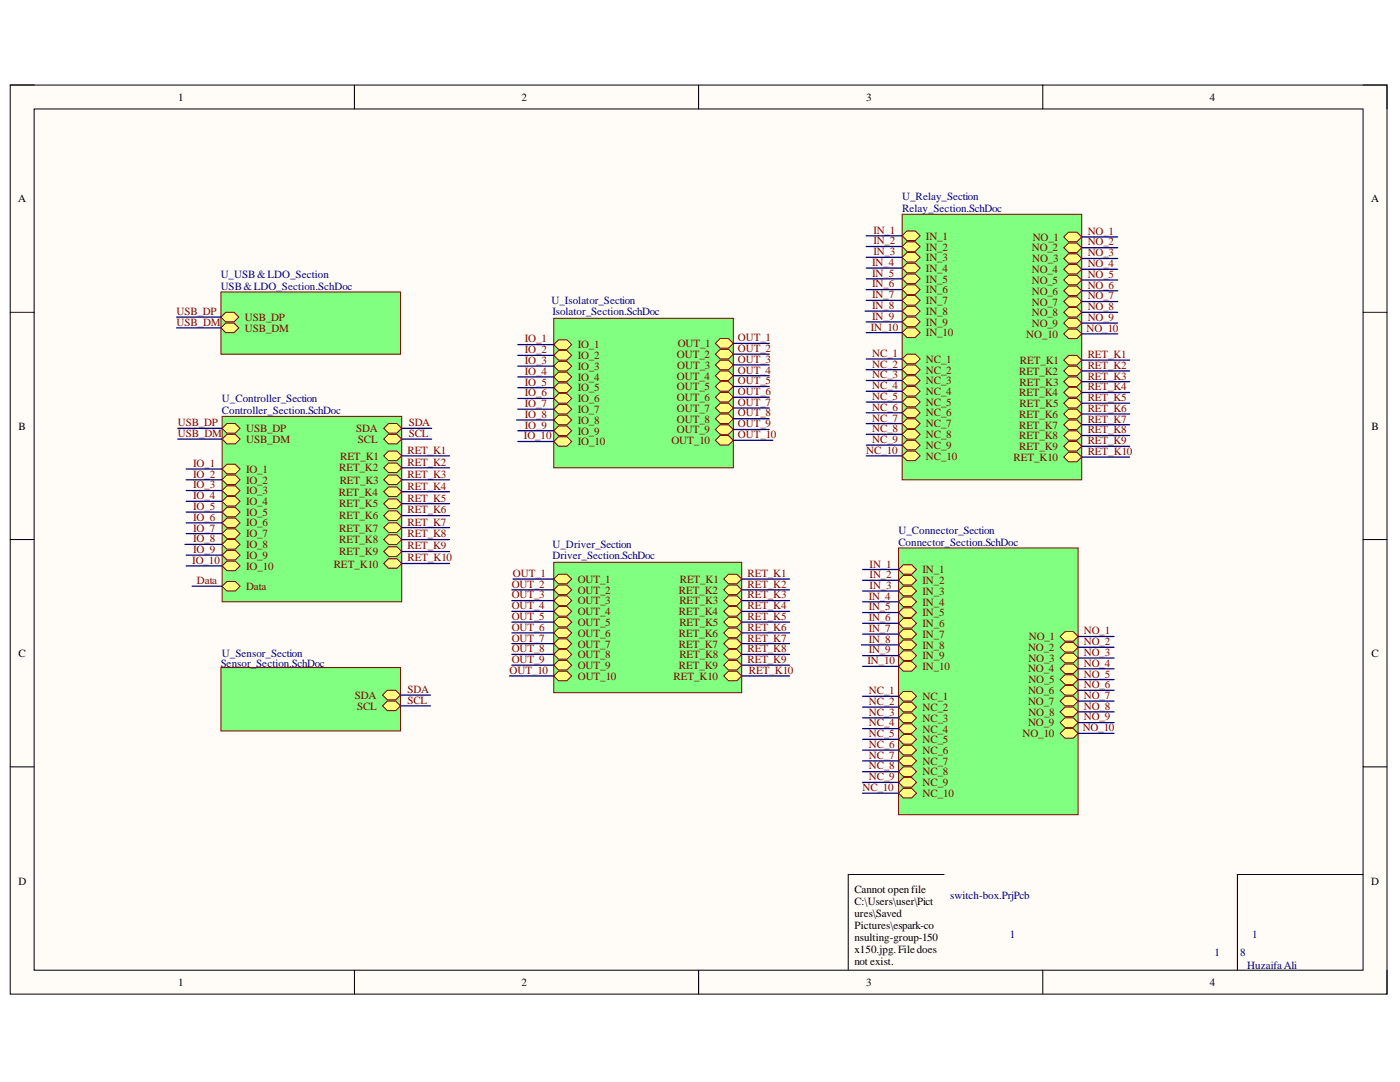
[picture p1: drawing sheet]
<svg xmlns="http://www.w3.org/2000/svg" width="279mm" height="216mm" viewBox="0 0 279 216" stroke-linecap="round" stroke-linejoin="round" font-family="sans-serif">
<path d="M2 17h274.8v181.4h-274.8z" fill-rule="evenodd" fill="#fffcf8"/>
<path d="M2 17h274.8v181.4h-274.8z" fill="none" stroke="#000" stroke-width=".2"/>
<path d="M6.8 21.7h265.2v171.9h-265.2z" fill-rule="evenodd" fill="#fffcf8"/>
<g fill="none" stroke="#000" stroke-width=".2">
<path d="M2 17h4.8M70.7 17v4.7M139.4 17v4.7M208.1 17v4.7M272 17h4.8v4.7M6.8 21.7h265.2v171.9h-265.2zM2 62.3h4.8M272 62.3h4.8M2 107.7h4.8M272 107.7h4.8M2 153h4.8M272 153h4.8"/>
<path d="M188.4 174.5h-19.1v19.1M272 174.5h-25.1v19.1M70.7 193.6v4.8M139.4 193.6v4.8M208.1 193.6v4.8M276.8 193.6v4.8"/>
</g>
<path d="M44.1 58.3h35.8v12.4h-35.8z" fill-rule="evenodd" fill="#80ff80"/>
<path d="M44.1 58.3h35.8v12.4h-35.8z" fill="none" stroke="#800000" stroke-width=".2"/>
<path d="M44.1 63.3l.9-1h1.7l1 1-1 .9h-1.7z" fill-rule="evenodd" fill="#ffff80"/>
<path d="M44.1 63.3l.9-1h1.7l1 1-1 .9h-1.7z" fill="none" stroke="#800000" stroke-width=".2"/>
<path d="M44.1 65.4l.9-.9h1.7l1 .9-1 1h-1.7z" fill-rule="evenodd" fill="#ffff80"/>
<path d="M44.1 65.4l.9-.9h1.7l1 .9-1 1h-1.7z" fill="none" stroke="#800000" stroke-width=".2"/>
<path d="M44.3 83.1h35.9v37h-35.9z" fill-rule="evenodd" fill="#80ff80"/>
<path d="M44.3 83.1h35.9v37h-35.9z" fill="none" stroke="#800000" stroke-width=".2"/>
<path d="M44.3 85.5l1-1h1.7l.9 1-.9 .9h-1.7z" fill-rule="evenodd" fill="#ffff80"/>
<path d="M44.3 85.5l1-1h1.7l.9 1-.9 .9h-1.7z" fill="none" stroke="#800000" stroke-width=".2"/>
<path d="M44.3 87.6l1-.9h1.7l.9 .9-.9 1h-1.7z" fill-rule="evenodd" fill="#ffff80"/>
<path d="M44.3 87.6l1-.9h1.7l.9 .9-.9 1h-1.7z" fill="none" stroke="#800000" stroke-width=".2"/>
<path d="M76.6 85.5l.9-1h1.7l1 1-1 .9h-1.7z" fill-rule="evenodd" fill="#ffff80"/>
<path d="M76.6 85.5l.9-1h1.7l1 1-1 .9h-1.7z" fill="none" stroke="#800000" stroke-width=".2"/>
<path d="M76.6 87.6l.9-.9h1.7l1 .9-1 1h-1.7z" fill-rule="evenodd" fill="#ffff80"/>
<path d="M76.6 87.6l.9-.9h1.7l1 .9-1 1h-1.7z" fill="none" stroke="#800000" stroke-width=".2"/>
<path d="M44.3 117l1-1h1.7l.9 1-.9 .9h-1.7z" fill-rule="evenodd" fill="#ffff80"/>
<path d="M44.3 117l1-1h1.7l.9 1-.9 .9h-1.7z" fill="none" stroke="#800000" stroke-width=".2"/>
<path d="M44.3 112.9l1-.9h1.7l.9 .9-.9 1h-1.7z" fill-rule="evenodd" fill="#ffff80"/>
<path d="M44.3 112.9l1-.9h1.7l.9 .9-.9 1h-1.7z" fill="none" stroke="#800000" stroke-width=".2"/>
<path d="M44.3 104.3l1-.9h1.7l.9 .9-.9 1h-1.7z" fill-rule="evenodd" fill="#ffff80"/>
<path d="M44.3 104.3l1-.9h1.7l.9 .9-.9 1h-1.7z" fill="none" stroke="#800000" stroke-width=".2"/>
<path d="M44.3 100l1-.9h1.7l.9 .9-.9 1h-1.7z" fill-rule="evenodd" fill="#ffff80"/>
<path d="M44.3 100l1-.9h1.7l.9 .9-.9 1h-1.7z" fill="none" stroke="#800000" stroke-width=".2"/>
<path d="M44.3 93.6l1-1h1.7l.9 1-.9 .9h-1.7z" fill-rule="evenodd" fill="#ffff80"/>
<path d="M44.3 93.6l1-1h1.7l.9 1-.9 .9h-1.7z" fill="none" stroke="#800000" stroke-width=".2"/>
<path d="M44.3 97.9l1-1h1.7l.9 1-.9 .9h-1.7z" fill-rule="evenodd" fill="#ffff80"/>
<path d="M44.3 97.9l1-1h1.7l.9 1-.9 .9h-1.7z" fill="none" stroke="#800000" stroke-width=".2"/>
<path d="M44.3 102.2l1-1h1.7l.9 1-.9 .9h-1.7z" fill-rule="evenodd" fill="#ffff80"/>
<path d="M44.3 102.2l1-1h1.7l.9 1-.9 .9h-1.7z" fill="none" stroke="#800000" stroke-width=".2"/>
<path d="M44.3 106.5l1-1h1.7l.9 1-.9 .9h-1.7z" fill-rule="evenodd" fill="#ffff80"/>
<path d="M44.3 106.5l1-1h1.7l.9 1-.9 .9h-1.7z" fill="none" stroke="#800000" stroke-width=".2"/>
<path d="M44.3 108.6l1-.9h1.7l.9 .9-.9 1h-1.7z" fill-rule="evenodd" fill="#ffff80"/>
<path d="M44.3 108.6l1-.9h1.7l.9 .9-.9 1h-1.7z" fill="none" stroke="#800000" stroke-width=".2"/>
<path d="M44.3 110.8l1-1h1.7l.9 1-.9 .9h-1.7z" fill-rule="evenodd" fill="#ffff80"/>
<path d="M44.3 110.8l1-1h1.7l.9 1-.9 .9h-1.7z" fill="none" stroke="#800000" stroke-width=".2"/>
<path d="M44.3 95.7l1-.9h1.7l.9 .9-.9 1h-1.7z" fill-rule="evenodd" fill="#ffff80"/>
<path d="M44.3 95.7l1-.9h1.7l.9 .9-.9 1h-1.7z" fill="none" stroke="#800000" stroke-width=".2"/>
<path d="M76.6 112.4l.9-.9h1.7l1 .9-1 1h-1.7z" fill-rule="evenodd" fill="#ffff80"/>
<path d="M76.6 112.4l.9-.9h1.7l1 .9-1 1h-1.7z" fill="none" stroke="#800000" stroke-width=".2"/>
<path d="M76.6 105.3l.9-1h1.7l1 1-1 .9h-1.7z" fill-rule="evenodd" fill="#ffff80"/>
<path d="M76.6 105.3l.9-1h1.7l1 1-1 .9h-1.7z" fill="none" stroke="#800000" stroke-width=".2"/>
<path d="M76.6 110.1l.9-1h1.7l1 1-1 .9h-1.7z" fill-rule="evenodd" fill="#ffff80"/>
<path d="M76.6 110.1l.9-1h1.7l1 1-1 .9h-1.7z" fill="none" stroke="#800000" stroke-width=".2"/>
<path d="M76.6 107.7l.9-1h1.7l1 1-1 .9h-1.7z" fill-rule="evenodd" fill="#ffff80"/>
<path d="M76.6 107.7l.9-1h1.7l1 1-1 .9h-1.7z" fill="none" stroke="#800000" stroke-width=".2"/>
<path d="M76.6 93.3l.9-.9h1.7l1 .9-1 1h-1.7z" fill-rule="evenodd" fill="#ffff80"/>
<path d="M76.6 93.3l.9-.9h1.7l1 .9-1 1h-1.7z" fill="none" stroke="#800000" stroke-width=".2"/>
<path d="M76.6 98.1l.9-.9h1.7l1 .9-1 1h-1.7z" fill-rule="evenodd" fill="#ffff80"/>
<path d="M76.6 98.1l.9-.9h1.7l1 .9-1 1h-1.7z" fill="none" stroke="#800000" stroke-width=".2"/>
<path d="M76.6 91l.9-1h1.7l1 1-1 .9h-1.7z" fill-rule="evenodd" fill="#ffff80"/>
<path d="M76.6 91l.9-1h1.7l1 1-1 .9h-1.7z" fill="none" stroke="#800000" stroke-width=".2"/>
<path d="M76.6 95.7l.9-.9h1.7l1 .9-1 1h-1.7z" fill-rule="evenodd" fill="#ffff80"/>
<path d="M76.6 95.7l.9-.9h1.7l1 .9-1 1h-1.7z" fill="none" stroke="#800000" stroke-width=".2"/>
<path d="M76.6 102.9l.9-1h1.7l1 1-1 .9h-1.7z" fill-rule="evenodd" fill="#ffff80"/>
<path d="M76.6 102.9l.9-1h1.7l1 1-1 .9h-1.7z" fill="none" stroke="#800000" stroke-width=".2"/>
<path d="M76.6 100.5l.9-.9h1.7l1 .9-1 1h-1.7z" fill-rule="evenodd" fill="#ffff80"/>
<path d="M76.6 100.5l.9-.9h1.7l1 .9-1 1h-1.7z" fill="none" stroke="#800000" stroke-width=".2"/>
<path d="M44.1 133.2h35.8v12.7h-35.8z" fill-rule="evenodd" fill="#80ff80"/>
<path d="M44.1 133.2h35.8v12.7h-35.8z" fill="none" stroke="#800000" stroke-width=".2"/>
<path d="M76.3 138.7l1-1h1.7l.9 1-.9 1h-1.7z" fill-rule="evenodd" fill="#ffff80"/>
<path d="M76.3 138.7l1-1h1.7l.9 1-.9 1h-1.7z" fill="none" stroke="#800000" stroke-width=".2"/>
<path d="M76.3 140.8l1-.9h1.7l.9 .9-.9 1h-1.7z" fill-rule="evenodd" fill="#ffff80"/>
<path d="M76.3 140.8l1-.9h1.7l.9 .9-.9 1h-1.7z" fill="none" stroke="#800000" stroke-width=".2"/>
<path d="M110.5 63.5h35.9v29.8h-35.9z" fill-rule="evenodd" fill="#80ff80"/>
<path d="M110.5 63.5h35.9v29.8h-35.9z" fill="none" stroke="#800000" stroke-width=".2"/>
<path d="M142.8 87.9l.9-1h1.7l1 1-1 .9h-1.7z" fill-rule="evenodd" fill="#ffff80"/>
<path d="M142.8 87.9l.9-1h1.7l1 1-1 .9h-1.7z" fill="none" stroke="#800000" stroke-width=".2"/>
<path d="M142.8 85.7l.9-.9h1.7l1 .9-1 1h-1.7z" fill-rule="evenodd" fill="#ffff80"/>
<path d="M142.8 85.7l.9-.9h1.7l1 .9-1 1h-1.7z" fill="none" stroke="#800000" stroke-width=".2"/>
<path d="M142.8 79.3l.9-1h1.7l1 1-1 .9h-1.7z" fill-rule="evenodd" fill="#ffff80"/>
<path d="M142.8 79.3l.9-1h1.7l1 1-1 .9h-1.7z" fill="none" stroke="#800000" stroke-width=".2"/>
<path d="M142.8 68.5l.9-.9h1.7l1 .9-1 1h-1.7z" fill-rule="evenodd" fill="#ffff80"/>
<path d="M142.8 68.5l.9-.9h1.7l1 .9-1 1h-1.7z" fill="none" stroke="#800000" stroke-width=".2"/>
<path d="M142.8 70.7l.9-1h1.7l1 1-1 .9h-1.7z" fill-rule="evenodd" fill="#ffff80"/>
<path d="M142.8 70.7l.9-1h1.7l1 1-1 .9h-1.7z" fill="none" stroke="#800000" stroke-width=".2"/>
<path d="M142.8 81.4l.9-.9h1.7l1 .9-1 1h-1.7z" fill-rule="evenodd" fill="#ffff80"/>
<path d="M142.8 81.4l.9-.9h1.7l1 .9-1 1h-1.7z" fill="none" stroke="#800000" stroke-width=".2"/>
<path d="M142.8 83.6l.9-1h1.7l1 1-1 .9h-1.7z" fill-rule="evenodd" fill="#ffff80"/>
<path d="M142.8 83.6l.9-1h1.7l1 1-1 .9h-1.7z" fill="none" stroke="#800000" stroke-width=".2"/>
<path d="M142.8 75l.9-1h1.7l1 1-1 .9h-1.7z" fill-rule="evenodd" fill="#ffff80"/>
<path d="M142.8 75l.9-1h1.7l1 1-1 .9h-1.7z" fill="none" stroke="#800000" stroke-width=".2"/>
<path d="M142.8 72.8l.9-.9h1.7l1 .9-1 1h-1.7z" fill-rule="evenodd" fill="#ffff80"/>
<path d="M142.8 72.8l.9-.9h1.7l1 .9-1 1h-1.7z" fill="none" stroke="#800000" stroke-width=".2"/>
<path d="M142.8 77.1l.9-.9h1.7l1 .9-1 1h-1.7z" fill-rule="evenodd" fill="#ffff80"/>
<path d="M142.8 77.1l.9-.9h1.7l1 .9-1 1h-1.7z" fill="none" stroke="#800000" stroke-width=".2"/>
<path d="M110.5 81.7l1-1h1.6l1 1-1 .9h-1.6z" fill-rule="evenodd" fill="#ffff80"/>
<path d="M110.5 81.7l1-1h1.6l1 1-1 .9h-1.6z" fill="none" stroke="#800000" stroke-width=".2"/>
<path d="M110.5 79.5l1-.9h1.6l1 .9-1 1h-1.6z" fill-rule="evenodd" fill="#ffff80"/>
<path d="M110.5 79.5l1-.9h1.6l1 .9-1 1h-1.6z" fill="none" stroke="#800000" stroke-width=".2"/>
<path d="M110.5 86l1-1h1.6l1 1-1 .9h-1.6z" fill-rule="evenodd" fill="#ffff80"/>
<path d="M110.5 86l1-1h1.6l1 1-1 .9h-1.6z" fill="none" stroke="#800000" stroke-width=".2"/>
<path d="M110.5 83.8l1-1h1.6l1 1-1 1h-1.6z" fill-rule="evenodd" fill="#ffff80"/>
<path d="M110.5 83.8l1-1h1.6l1 1-1 1h-1.6z" fill="none" stroke="#800000" stroke-width=".2"/>
<path d="M110.5 88.1l1-1h1.6l1 1-1 .9h-1.6z" fill-rule="evenodd" fill="#ffff80"/>
<path d="M110.5 88.1l1-1h1.6l1 1-1 .9h-1.6z" fill="none" stroke="#800000" stroke-width=".2"/>
<path d="M110.5 70.9l1-.9h1.6l1 .9-1 1h-1.6z" fill-rule="evenodd" fill="#ffff80"/>
<path d="M110.5 70.9l1-.9h1.6l1 .9-1 1h-1.6z" fill="none" stroke="#800000" stroke-width=".2"/>
<path d="M110.5 77.4l1-1h1.6l1 1-1 .9h-1.6z" fill-rule="evenodd" fill="#ffff80"/>
<path d="M110.5 77.4l1-1h1.6l1 1-1 .9h-1.6z" fill="none" stroke="#800000" stroke-width=".2"/>
<path d="M110.5 73.1l1-1h1.6l1 1-1 .9h-1.6z" fill-rule="evenodd" fill="#ffff80"/>
<path d="M110.5 73.1l1-1h1.6l1 1-1 .9h-1.6z" fill="none" stroke="#800000" stroke-width=".2"/>
<path d="M110.5 68.8l1-1h1.6l1 1-1 .9h-1.6z" fill-rule="evenodd" fill="#ffff80"/>
<path d="M110.5 68.8l1-1h1.6l1 1-1 .9h-1.6z" fill="none" stroke="#800000" stroke-width=".2"/>
<path d="M110.5 75.2l1-.9h1.6l1 .9-1 1h-1.6z" fill-rule="evenodd" fill="#ffff80"/>
<path d="M110.5 75.2l1-.9h1.6l1 .9-1 1h-1.6z" fill="none" stroke="#800000" stroke-width=".2"/>
<path d="M180 42.8h35.9v52.9h-35.9z" fill-rule="evenodd" fill="#80ff80"/>
<path d="M180 42.8h35.9v52.9h-35.9z" fill="none" stroke="#800000" stroke-width=".2"/>
<path d="M212.3 66.6l1-.9h1.6l1 .9-1 1h-1.6z" fill-rule="evenodd" fill="#ffff80"/>
<path d="M212.3 66.6l1-.9h1.6l1 .9-1 1h-1.6z" fill="none" stroke="#800000" stroke-width=".2"/>
<path d="M180 86.7l1-1h1.7l.9 1-.9 .9h-1.7z" fill-rule="evenodd" fill="#ffff80"/>
<path d="M180 86.7l1-1h1.7l.9 1-.9 .9h-1.7z" fill="none" stroke="#800000" stroke-width=".2"/>
<path d="M180 73.8l1-1h1.7l.9 1-.9 .9h-1.7z" fill-rule="evenodd" fill="#ffff80"/>
<path d="M180 73.8l1-1h1.7l.9 1-.9 .9h-1.7z" fill="none" stroke="#800000" stroke-width=".2"/>
<path d="M180 91l1-1h1.7l.9 1-.9 .9h-1.7z" fill-rule="evenodd" fill="#ffff80"/>
<path d="M180 91l1-1h1.7l.9 1-.9 .9h-1.7z" fill="none" stroke="#800000" stroke-width=".2"/>
<path d="M181 75h1.7l.9 .9-.9 1h-1.7l-1-1z" fill-rule="evenodd" fill="#ffff80"/>
<path d="M181 75h1.7l.9 .9-.9 1h-1.7l-1-1z" fill="none" stroke="#800000" stroke-width=".2"/>
<path d="M180 78.1l1-1h1.7l.9 1-.9 .9h-1.7z" fill-rule="evenodd" fill="#ffff80"/>
<path d="M180 78.1l1-1h1.7l.9 1-.9 .9h-1.7z" fill="none" stroke="#800000" stroke-width=".2"/>
<path d="M181 83.6h1.7l.9 .9-.9 1h-1.7l-1-1z" fill-rule="evenodd" fill="#ffff80"/>
<path d="M181 83.6h1.7l.9 .9-.9 1h-1.7l-1-1z" fill="none" stroke="#800000" stroke-width=".2"/>
<path d="M181 87.9h1.7l.9 .9-.9 1h-1.7l-1-1z" fill-rule="evenodd" fill="#ffff80"/>
<path d="M181 87.9h1.7l.9 .9-.9 1h-1.7l-1-1z" fill="none" stroke="#800000" stroke-width=".2"/>
<path d="M180 82.4l1-1h1.7l.9 1-.9 .9h-1.7z" fill-rule="evenodd" fill="#ffff80"/>
<path d="M180 82.4l1-1h1.7l.9 1-.9 .9h-1.7z" fill="none" stroke="#800000" stroke-width=".2"/>
<path d="M181 79.3h1.7l.9 .9-.9 1h-1.7l-1-1z" fill-rule="evenodd" fill="#ffff80"/>
<path d="M181 79.3h1.7l.9 .9-.9 1h-1.7l-1-1z" fill="none" stroke="#800000" stroke-width=".2"/>
<path d="M212.3 60.2l1-1h1.6l1 1-1 .9h-1.6z" fill-rule="evenodd" fill="#ffff80"/>
<path d="M212.3 60.2l1-1h1.6l1 1-1 .9h-1.6z" fill="none" stroke="#800000" stroke-width=".2"/>
<path d="M212.3 62.3l1-.9h1.6l1 .9-1 1h-1.6z" fill-rule="evenodd" fill="#ffff80"/>
<path d="M212.3 62.3l1-.9h1.6l1 .9-1 1h-1.6z" fill="none" stroke="#800000" stroke-width=".2"/>
<path d="M212.3 64.5l1-1h1.6l1 1-1 .9h-1.6z" fill-rule="evenodd" fill="#ffff80"/>
<path d="M212.3 64.5l1-1h1.6l1 1-1 .9h-1.6z" fill="none" stroke="#800000" stroke-width=".2"/>
<path d="M212.3 58l1-.9h1.6l1 .9-1 1h-1.6z" fill-rule="evenodd" fill="#ffff80"/>
<path d="M212.3 58l1-.9h1.6l1 .9-1 1h-1.6z" fill="none" stroke="#800000" stroke-width=".2"/>
<path d="M181 70.7h1.7l.9 .9-.9 1h-1.7l-1-1z" fill-rule="evenodd" fill="#ffff80"/>
<path d="M181 70.7h1.7l.9 .9-.9 1h-1.7l-1-1z" fill="none" stroke="#800000" stroke-width=".2"/>
<path d="M181 46.1h1.7l.9 .9-.9 1h-1.7l-1-1z" fill-rule="evenodd" fill="#ffff80"/>
<path d="M181 46.1h1.7l.9 .9-.9 1h-1.7l-1-1z" fill="none" stroke="#800000" stroke-width=".2"/>
<path d="M180 49.2l1-1h1.7l.9 1-.9 1h-1.7z" fill-rule="evenodd" fill="#ffff80"/>
<path d="M180 49.2l1-1h1.7l.9 1-.9 1h-1.7z" fill="none" stroke="#800000" stroke-width=".2"/>
<path d="M181 50.4h1.7l.9 .9-.9 1h-1.7l-1-1z" fill-rule="evenodd" fill="#ffff80"/>
<path d="M181 50.4h1.7l.9 .9-.9 1h-1.7l-1-1z" fill="none" stroke="#800000" stroke-width=".2"/>
<path d="M212.3 49.4l1-.9h1.6l1 .9-1 1h-1.6z" fill-rule="evenodd" fill="#ffff80"/>
<path d="M212.3 49.4l1-.9h1.6l1 .9-1 1h-1.6z" fill="none" stroke="#800000" stroke-width=".2"/>
<path d="M212.3 47.3l1-1h1.6l1 1-1 .9h-1.6z" fill-rule="evenodd" fill="#ffff80"/>
<path d="M212.3 47.3l1-1h1.6l1 1-1 .9h-1.6z" fill="none" stroke="#800000" stroke-width=".2"/>
<path d="M180 66.4l1-1h1.7l.9 1-.9 .9h-1.7z" fill-rule="evenodd" fill="#ffff80"/>
<path d="M180 66.4l1-1h1.7l.9 1-.9 .9h-1.7z" fill="none" stroke="#800000" stroke-width=".2"/>
<path d="M181 63.3h1.7l.9 .9-.9 1h-1.7l-1-1z" fill-rule="evenodd" fill="#ffff80"/>
<path d="M181 63.3h1.7l.9 .9-.9 1h-1.7l-1-1z" fill="none" stroke="#800000" stroke-width=".2"/>
<path d="M180 62.1l1-1h1.7l.9 1-.9 .9h-1.7z" fill-rule="evenodd" fill="#ffff80"/>
<path d="M180 62.1l1-1h1.7l.9 1-.9 .9h-1.7z" fill="none" stroke="#800000" stroke-width=".2"/>
<path d="M181 59h1.7l.9 .9-.9 1h-1.7l-1-1z" fill-rule="evenodd" fill="#ffff80"/>
<path d="M181 59h1.7l.9 .9-.9 1h-1.7l-1-1z" fill="none" stroke="#800000" stroke-width=".2"/>
<path d="M180 57.8l1-1h1.7l.9 1-.9 .9h-1.7z" fill-rule="evenodd" fill="#ffff80"/>
<path d="M180 57.8l1-1h1.7l.9 1-.9 .9h-1.7z" fill="none" stroke="#800000" stroke-width=".2"/>
<path d="M181 54.7h1.7l.9 .9-.9 1h-1.7l-1-1z" fill-rule="evenodd" fill="#ffff80"/>
<path d="M181 54.7h1.7l.9 .9-.9 1h-1.7l-1-1z" fill="none" stroke="#800000" stroke-width=".2"/>
<path d="M180 53.5l1-1h1.7l.9 1-.9 .9h-1.7z" fill-rule="evenodd" fill="#ffff80"/>
<path d="M180 53.5l1-1h1.7l.9 1-.9 .9h-1.7z" fill="none" stroke="#800000" stroke-width=".2"/>
<path d="M212.3 51.6l1-1h1.6l1 1-1 .9h-1.6z" fill-rule="evenodd" fill="#ffff80"/>
<path d="M212.3 51.6l1-1h1.6l1 1-1 .9h-1.6z" fill="none" stroke="#800000" stroke-width=".2"/>
<path d="M212.3 55.9l1-1h1.6l1 1-1 .9h-1.6z" fill-rule="evenodd" fill="#ffff80"/>
<path d="M212.3 55.9l1-1h1.6l1 1-1 .9h-1.6z" fill="none" stroke="#800000" stroke-width=".2"/>
<path d="M212.3 53.7l1-.9h1.6l1 .9-1 1h-1.6z" fill-rule="evenodd" fill="#ffff80"/>
<path d="M212.3 53.7l1-.9h1.6l1 .9-1 1h-1.6z" fill="none" stroke="#800000" stroke-width=".2"/>
<path d="M212.3 82.6l1-1h1.6l1 1-1 1h-1.6z" fill-rule="evenodd" fill="#ffff80"/>
<path d="M212.3 82.6l1-1h1.6l1 1-1 1h-1.6z" fill="none" stroke="#800000" stroke-width=".2"/>
<path d="M212.3 71.9l1-1h1.6l1 1-1 .9h-1.6z" fill-rule="evenodd" fill="#ffff80"/>
<path d="M212.3 71.9l1-1h1.6l1 1-1 .9h-1.6z" fill="none" stroke="#800000" stroke-width=".2"/>
<path d="M212.3 78.3l1-.9h1.6l1 .9-1 1h-1.6z" fill-rule="evenodd" fill="#ffff80"/>
<path d="M212.3 78.3l1-.9h1.6l1 .9-1 1h-1.6z" fill="none" stroke="#800000" stroke-width=".2"/>
<path d="M212.3 76.2l1-1h1.6l1 1-1 .9h-1.6z" fill-rule="evenodd" fill="#ffff80"/>
<path d="M212.3 76.2l1-1h1.6l1 1-1 .9h-1.6z" fill="none" stroke="#800000" stroke-width=".2"/>
<path d="M212.3 89l1-.9h1.6l1 .9-1 1h-1.6z" fill-rule="evenodd" fill="#ffff80"/>
<path d="M212.3 89l1-.9h1.6l1 .9-1 1h-1.6z" fill="none" stroke="#800000" stroke-width=".2"/>
<path d="M212.3 91.2l1-.9h1.6l1 .9-1 1h-1.6z" fill-rule="evenodd" fill="#ffff80"/>
<path d="M212.3 91.2l1-.9h1.6l1 .9-1 1h-1.6z" fill="none" stroke="#800000" stroke-width=".2"/>
<path d="M212.3 86.9l1-.9h1.6l1 .9-1 1h-1.6z" fill-rule="evenodd" fill="#ffff80"/>
<path d="M212.3 86.9l1-.9h1.6l1 .9-1 1h-1.6z" fill="none" stroke="#800000" stroke-width=".2"/>
<path d="M212.3 74l1-.9h1.6l1 .9-1 1h-1.6z" fill-rule="evenodd" fill="#ffff80"/>
<path d="M212.3 74l1-.9h1.6l1 .9-1 1h-1.6z" fill="none" stroke="#800000" stroke-width=".2"/>
<path d="M212.3 84.8l1-1h1.6l1 1-1 .9h-1.6z" fill-rule="evenodd" fill="#ffff80"/>
<path d="M212.3 84.8l1-1h1.6l1 1-1 .9h-1.6z" fill="none" stroke="#800000" stroke-width=".2"/>
<path d="M212.3 80.5l1-1h1.6l1 1-1 .9h-1.6z" fill-rule="evenodd" fill="#ffff80"/>
<path d="M212.3 80.5l1-1h1.6l1 1-1 .9h-1.6z" fill="none" stroke="#800000" stroke-width=".2"/>
<path d="M179.3 109.3h35.9v53.3h-35.9z" fill-rule="evenodd" fill="#80ff80"/>
<path d="M179.3 109.3h35.9v53.3h-35.9z" fill="none" stroke="#800000" stroke-width=".2"/>
<path d="M179.3 126.5l1-.9h1.6l1 .9-1 1h-1.6z" fill-rule="evenodd" fill="#ffff80"/>
<path d="M179.3 126.5l1-.9h1.6l1 .9-1 1h-1.6z" fill="none" stroke="#800000" stroke-width=".2"/>
<path d="M179.3 156.1l1-.9h1.6l1 .9-1 1h-1.6z" fill-rule="evenodd" fill="#ffff80"/>
<path d="M179.3 156.1l1-.9h1.6l1 .9-1 1h-1.6z" fill="none" stroke="#800000" stroke-width=".2"/>
<path d="M180.3 144.4h1.6l1 1-1 .9h-1.6l-1-.9z" fill-rule="evenodd" fill="#ffff80"/>
<path d="M180.3 144.4h1.6l1 1-1 .9h-1.6l-1-.9z" fill="none" stroke="#800000" stroke-width=".2"/>
<path d="M179.3 143.2l1-.9h1.6l1 .9-1 1h-1.6z" fill-rule="evenodd" fill="#ffff80"/>
<path d="M179.3 143.2l1-.9h1.6l1 .9-1 1h-1.6z" fill="none" stroke="#800000" stroke-width=".2"/>
<path d="M211.6 142l.9-.9h1.7l1 .9-1 1h-1.7z" fill-rule="evenodd" fill="#ffff80"/>
<path d="M211.6 142l.9-.9h1.7l1 .9-1 1h-1.7z" fill="none" stroke="#800000" stroke-width=".2"/>
<path d="M211.6 144.2l.9-1h1.7l1 1-1 .9h-1.7z" fill-rule="evenodd" fill="#ffff80"/>
<path d="M211.6 144.2l.9-1h1.7l1 1-1 .9h-1.7z" fill="none" stroke="#800000" stroke-width=".2"/>
<path d="M211.6 131.3l.9-1h1.7l1 1-1 1h-1.7z" fill-rule="evenodd" fill="#ffff80"/>
<path d="M211.6 131.3l.9-1h1.7l1 1-1 1h-1.7z" fill="none" stroke="#800000" stroke-width=".2"/>
<path d="M180.3 127.7h1.6l1 1-1 .9h-1.6l-1-.9z" fill-rule="evenodd" fill="#ffff80"/>
<path d="M180.3 127.7h1.6l1 1-1 .9h-1.6l-1-.9z" fill="none" stroke="#800000" stroke-width=".2"/>
<path d="M211.6 146.3l.9-.9h1.7l1 .9-1 1h-1.7z" fill-rule="evenodd" fill="#ffff80"/>
<path d="M211.6 146.3l.9-.9h1.7l1 .9-1 1h-1.7z" fill="none" stroke="#800000" stroke-width=".2"/>
<path d="M211.6 127l.9-1h1.7l1 1-1 1h-1.7z" fill-rule="evenodd" fill="#ffff80"/>
<path d="M211.6 127l.9-1h1.7l1 1-1 1h-1.7z" fill="none" stroke="#800000" stroke-width=".2"/>
<path d="M179.3 138.9l1-.9h1.6l1 .9-1 1h-1.6z" fill-rule="evenodd" fill="#ffff80"/>
<path d="M179.3 138.9l1-.9h1.6l1 .9-1 1h-1.6z" fill="none" stroke="#800000" stroke-width=".2"/>
<path d="M180.3 153h1.6l1 1-1 .9h-1.6l-1-.9z" fill-rule="evenodd" fill="#ffff80"/>
<path d="M180.3 153h1.6l1 1-1 .9h-1.6l-1-.9z" fill="none" stroke="#800000" stroke-width=".2"/>
<path d="M211.6 139.9l.9-1h1.7l1 1-1 .9h-1.7z" fill-rule="evenodd" fill="#ffff80"/>
<path d="M211.6 139.9l.9-1h1.7l1 1-1 .9h-1.7z" fill="none" stroke="#800000" stroke-width=".2"/>
<path d="M179.3 113.6l1-.9h1.6l1 .9-1 1h-1.6z" fill-rule="evenodd" fill="#ffff80"/>
<path d="M179.3 113.6l1-.9h1.6l1 .9-1 1h-1.6z" fill="none" stroke="#800000" stroke-width=".2"/>
<path d="M179.3 151.8l1-.9h1.6l1 .9-1 1h-1.6z" fill-rule="evenodd" fill="#ffff80"/>
<path d="M179.3 151.8l1-.9h1.6l1 .9-1 1h-1.6z" fill="none" stroke="#800000" stroke-width=".2"/>
<path d="M180.3 157.3h1.6l1 1-1 .9h-1.6l-1-.9z" fill-rule="evenodd" fill="#ffff80"/>
<path d="M180.3 157.3h1.6l1 1-1 .9h-1.6l-1-.9z" fill="none" stroke="#800000" stroke-width=".2"/>
<path d="M211.6 129.1l.9-.9h1.7l1 .9-1 1h-1.7z" fill-rule="evenodd" fill="#ffff80"/>
<path d="M211.6 129.1l.9-.9h1.7l1 .9-1 1h-1.7z" fill="none" stroke="#800000" stroke-width=".2"/>
<path d="M180.3 119.1h1.6l1 1-1 .9h-1.6l-1-.9z" fill-rule="evenodd" fill="#ffff80"/>
<path d="M180.3 119.1h1.6l1 1-1 .9h-1.6l-1-.9z" fill="none" stroke="#800000" stroke-width=".2"/>
<path d="M180.3 140.1h1.6l1 1-1 .9h-1.6l-1-.9z" fill-rule="evenodd" fill="#ffff80"/>
<path d="M180.3 140.1h1.6l1 1-1 .9h-1.6l-1-.9z" fill="none" stroke="#800000" stroke-width=".2"/>
<path d="M211.6 137.7l.9-.9h1.7l1 .9-1 1h-1.7z" fill-rule="evenodd" fill="#ffff80"/>
<path d="M211.6 137.7l.9-.9h1.7l1 .9-1 1h-1.7z" fill="none" stroke="#800000" stroke-width=".2"/>
<path d="M179.3 117.9l1-.9h1.6l1 .9-1 1h-1.6z" fill-rule="evenodd" fill="#ffff80"/>
<path d="M179.3 117.9l1-.9h1.6l1 .9-1 1h-1.6z" fill="none" stroke="#800000" stroke-width=".2"/>
<path d="M179.3 133l1-1h1.6l1 1-1 .9h-1.6z" fill-rule="evenodd" fill="#ffff80"/>
<path d="M179.3 133l1-1h1.6l1 1-1 .9h-1.6z" fill="none" stroke="#800000" stroke-width=".2"/>
<path d="M179.3 147.5l1-.9h1.6l1 .9-1 1h-1.6z" fill-rule="evenodd" fill="#ffff80"/>
<path d="M179.3 147.5l1-.9h1.6l1 .9-1 1h-1.6z" fill="none" stroke="#800000" stroke-width=".2"/>
<path d="M179.3 130.8l1-.9h1.6l1 .9-1 1h-1.6z" fill-rule="evenodd" fill="#ffff80"/>
<path d="M179.3 130.8l1-.9h1.6l1 .9-1 1h-1.6z" fill="none" stroke="#800000" stroke-width=".2"/>
<path d="M179.3 122.2l1-.9h1.6l1 .9-1 1h-1.6z" fill-rule="evenodd" fill="#ffff80"/>
<path d="M179.3 122.2l1-.9h1.6l1 .9-1 1h-1.6z" fill="none" stroke="#800000" stroke-width=".2"/>
<path d="M211.6 133.4l.9-.9h1.7l1 .9-1 1h-1.7z" fill-rule="evenodd" fill="#ffff80"/>
<path d="M211.6 133.4l.9-.9h1.7l1 .9-1 1h-1.7z" fill="none" stroke="#800000" stroke-width=".2"/>
<path d="M211.6 135.6l.9-1h1.7l1 1-1 .9h-1.7z" fill-rule="evenodd" fill="#ffff80"/>
<path d="M211.6 135.6l.9-1h1.7l1 1-1 .9h-1.7z" fill="none" stroke="#800000" stroke-width=".2"/>
<path d="M180.3 114.8h1.6l1 1-1 .9h-1.6l-1-.9z" fill-rule="evenodd" fill="#ffff80"/>
<path d="M180.3 114.8h1.6l1 1-1 .9h-1.6l-1-.9z" fill="none" stroke="#800000" stroke-width=".2"/>
<path d="M180.3 123.4h1.6l1 1-1 .9h-1.6l-1-.9z" fill-rule="evenodd" fill="#ffff80"/>
<path d="M180.3 123.4h1.6l1 1-1 .9h-1.6l-1-.9z" fill="none" stroke="#800000" stroke-width=".2"/>
<path d="M180.3 148.7h1.6l1 1-1 .9h-1.6l-1-.9z" fill-rule="evenodd" fill="#ffff80"/>
<path d="M180.3 148.7h1.6l1 1-1 .9h-1.6l-1-.9z" fill="none" stroke="#800000" stroke-width=".2"/>
<path d="M110.5 112.2h37.5v26h-37.5z" fill-rule="evenodd" fill="#80ff80"/>
<path d="M110.5 112.2h37.5v26h-37.5z" fill="none" stroke="#800000" stroke-width=".2"/>
<path d="M110.5 126.3l1-1h1.6l1 1-1 .9h-1.6z" fill-rule="evenodd" fill="#ffff80"/>
<path d="M110.5 126.3l1-1h1.6l1 1-1 .9h-1.6z" fill="none" stroke="#800000" stroke-width=".2"/>
<path d="M110.5 128.4l1-.9h1.6l1 .9-1 1h-1.6z" fill-rule="evenodd" fill="#ffff80"/>
<path d="M110.5 128.4l1-.9h1.6l1 .9-1 1h-1.6z" fill="none" stroke="#800000" stroke-width=".2"/>
<path d="M110.5 132.7l1-.9h1.6l1 .9-1 1h-1.6z" fill-rule="evenodd" fill="#ffff80"/>
<path d="M110.5 132.7l1-.9h1.6l1 .9-1 1h-1.6z" fill="none" stroke="#800000" stroke-width=".2"/>
<path d="M110.5 115.5l1-.9h1.6l1 .9-1 1h-1.6z" fill-rule="evenodd" fill="#ffff80"/>
<path d="M110.5 115.5l1-.9h1.6l1 .9-1 1h-1.6z" fill="none" stroke="#800000" stroke-width=".2"/>
<path d="M110.5 119.8l1-.9h1.6l1 .9-1 1h-1.6z" fill-rule="evenodd" fill="#ffff80"/>
<path d="M110.5 119.8l1-.9h1.6l1 .9-1 1h-1.6z" fill="none" stroke="#800000" stroke-width=".2"/>
<path d="M110.5 130.6l1-1h1.6l1 1-1 .9h-1.6z" fill-rule="evenodd" fill="#ffff80"/>
<path d="M110.5 130.6l1-1h1.6l1 1-1 .9h-1.6z" fill="none" stroke="#800000" stroke-width=".2"/>
<path d="M110.5 134.9l1-1h1.6l1 1-1 .9h-1.6z" fill-rule="evenodd" fill="#ffff80"/>
<path d="M110.5 134.9l1-1h1.6l1 1-1 .9h-1.6z" fill="none" stroke="#800000" stroke-width=".2"/>
<path d="M110.5 124.1l1-.9h1.6l1 .9-1 1h-1.6z" fill-rule="evenodd" fill="#ffff80"/>
<path d="M110.5 124.1l1-.9h1.6l1 .9-1 1h-1.6z" fill="none" stroke="#800000" stroke-width=".2"/>
<path d="M110.5 117.7l1-1h1.6l1 1-1 .9h-1.6z" fill-rule="evenodd" fill="#ffff80"/>
<path d="M110.5 117.7l1-1h1.6l1 1-1 .9h-1.6z" fill="none" stroke="#800000" stroke-width=".2"/>
<path d="M110.5 122l1-1h1.6l1 1-1 .9h-1.6z" fill-rule="evenodd" fill="#ffff80"/>
<path d="M110.5 122l1-1h1.6l1 1-1 .9h-1.6z" fill="none" stroke="#800000" stroke-width=".2"/>
<path d="M144.4 117.7l1-1h1.7l.9 1-.9 .9h-1.7z" fill-rule="evenodd" fill="#ffff80"/>
<path d="M144.4 117.7l1-1h1.7l.9 1-.9 .9h-1.7z" fill="none" stroke="#800000" stroke-width=".2"/>
<path d="M144.4 115.5l1-.9h1.7l.9 .9-.9 1h-1.7z" fill-rule="evenodd" fill="#ffff80"/>
<path d="M144.4 115.5l1-.9h1.7l.9 .9-.9 1h-1.7z" fill="none" stroke="#800000" stroke-width=".2"/>
<path d="M144.4 132.7l1-.9h1.7l.9 .9-.9 1h-1.7z" fill-rule="evenodd" fill="#ffff80"/>
<path d="M144.4 132.7l1-.9h1.7l.9 .9-.9 1h-1.7z" fill="none" stroke="#800000" stroke-width=".2"/>
<path d="M144.4 134.9l1-1h1.7l.9 1-.9 .9h-1.7z" fill-rule="evenodd" fill="#ffff80"/>
<path d="M144.4 134.9l1-1h1.7l.9 1-.9 .9h-1.7z" fill="none" stroke="#800000" stroke-width=".2"/>
<path d="M144.4 130.6l1-1h1.7l.9 1-.9 .9h-1.7z" fill-rule="evenodd" fill="#ffff80"/>
<path d="M144.4 130.6l1-1h1.7l.9 1-.9 .9h-1.7z" fill="none" stroke="#800000" stroke-width=".2"/>
<path d="M144.4 128.4l1-.9h1.7l.9 .9-.9 1h-1.7z" fill-rule="evenodd" fill="#ffff80"/>
<path d="M144.4 128.4l1-.9h1.7l.9 .9-.9 1h-1.7z" fill="none" stroke="#800000" stroke-width=".2"/>
<path d="M144.4 124.1l1-.9h1.7l.9 .9-.9 1h-1.7z" fill-rule="evenodd" fill="#ffff80"/>
<path d="M144.4 124.1l1-.9h1.7l.9 .9-.9 1h-1.7z" fill="none" stroke="#800000" stroke-width=".2"/>
<path d="M144.4 126.3l1-1h1.7l.9 1-.9 .9h-1.7z" fill-rule="evenodd" fill="#ffff80"/>
<path d="M144.4 126.3l1-1h1.7l.9 1-.9 .9h-1.7z" fill="none" stroke="#800000" stroke-width=".2"/>
<path d="M144.4 122l1-1h1.7l.9 1-.9 .9h-1.7z" fill-rule="evenodd" fill="#ffff80"/>
<path d="M144.4 122l1-1h1.7l.9 1-.9 .9h-1.7z" fill="none" stroke="#800000" stroke-width=".2"/>
<path d="M144.4 119.8l1-.9h1.7l.9 .9-.9 1h-1.7z" fill-rule="evenodd" fill="#ffff80"/>
<path d="M144.4 119.8l1-.9h1.7l.9 .9-.9 1h-1.7z" fill="none" stroke="#800000" stroke-width=".2"/>
<g fill="none" stroke="#000080" stroke-width=".25">
<path d="M172.9 47h7.1M172.9 49.2h7.1M172.9 51.3h7.1M172.9 53.5h7.1M172.9 55.6h7.1M172.9 57.8h7.1M172.9 59.9h7.1M215.9 47.3h7.2M215.9 49.4h7.2M215.9 51.6h7.2M215.9 55.9h7.2M215.9 58h7.2"/>
<path d="M215.9 53.7h7.2M35.3 63.3h8.8M35.3 65.4h8.8M103.3 68.8h7.2M103.3 70.9h7.2M103.3 73.1h7.2M103.3 75.2h7.2M103.3 77.4h7.2M103.3 79.5h7.2M146.4 68.5h7.1M146.4 70.7h7.1M146.4 72.8h7.1"/>
<path d="M146.4 75h7.1M146.4 77.1h7.1M146.4 79.3h7.1M172.6 62.1h7.4M172.9 64.2h7.1M172.9 66.4h7.1M172.9 71.6h7.1M172.9 73.8h7.1M172.9 75.9h7.1M172.9 78.1h7.1M215.9 60.2h7.2M215.9 62.3h7.2"/>
<path d="M215.9 64.5h7.2M215.9 66.6h7.2M215.9 71.9h9.5M215.9 74h9.5M215.9 76.2h9.5M215.9 78.3h9.5M35.5 85.5h8.8M35.5 87.6h8.8M37.2 93.6h7.1M37.2 95.7h7.1M37.2 97.9h7.1M80.2 85.5h5.9"/>
<path d="M80.2 87.6h5.9M80.2 95.7h9.5M80.2 91h9.5M80.2 93.3h9.5M80.2 98.1h9.5M103.1 83.8h7.4M103.3 81.7h7.2M103.3 86h7.2M103.3 88.1h7.2M146.4 81.4h7.1M146.4 83.6h7.1M146.4 85.7h7.1"/>
<path d="M146.4 87.9h7.8M172.9 80.2h7.1M172.9 82.4h7.1M172.9 84.5h7.1M172.9 86.7h7.1M172.9 88.8h7.1M172.9 91h7.1M215.9 80.5h9.5M215.9 82.6h9.5M215.9 84.8h9.5M215.9 86.9h9.5M215.9 89h9.5"/>
<path d="M215.9 91.2h9.5M36.9 108.6h7.4M37.2 100h7.1M37.2 102.2h7.1M37.2 104.3h7.1M37.2 106.5h7.1M37.2 110.8h7.1M37.2 112.9h7.1M38.4 117h5.9M80.2 100.5h9.5M80.2 102.9h9.5M80.2 105.3h9.5"/>
<path d="M80.2 107.7h9.5M80.2 110.1h9.5M80.2 112.4h9.5M102.1 117.7h8.4M102.1 119.8h8.4M102.4 115.5h8.1M148 115.5h9.6M148 117.7h9.6M148 119.8h9.6M172.2 113.6h7.1M172.2 115.8h7.1M172.2 117.9h7.1"/>
<path d="M79.9 138.7h6M101.7 134.9h8.8M102.1 122h8.4M102.1 124.1h8.4M102.1 126.3h8.4M102.1 128.4h8.4M102.1 130.6h8.4M102.1 132.7h8.4M148 122h9.6M148 124.1h9.6M148 126.3h9.6M148 128.4h9.6"/>
<path d="M148 130.6h9.6M148 132.7h9.6M148 134.9h9.6M171.9 128.7h7.4M172.2 138.9h7.1M172.2 120.1h7.1M172.2 122.2h7.1M172.2 124.4h7.1M172.2 126.5h7.1M172.2 130.8h7.1M172.2 133h7.1M215.2 127h7.1"/>
<path d="M215.2 129.1h7.1M215.2 131.3h7.1M215.2 135.6h7.1M215.2 137.7h7.1M215.2 139.9h7.1M215.2 133.4h7.1M79.9 140.8h6M172.2 141.1h7.1M172.2 143.2h7.1M172.2 145.4h7.1M172.2 147.5h7.1M172.2 149.7h7.1"/>
<path d="M172.2 151.8h7.1M172.2 154h7.1M172.2 156.1h7.1M172.2 158.3h7.1M215.2 142h7.1M215.2 144.2h7.1M215.2 146.3h7.1"/>
</g>
<g font-size="2.2">
<text x="35.6" y="20.1">1</text>
<text x="104.1" y="20.1">2</text>
<text x="172.9" y="20.1">3</text>
<text x="241.4" y="20.1">4</text>
<text x="3.6" y="40.4">A</text>
<text x="273.6" y="40.4">A</text>
<text x="3.7" y="85.7">B</text>
<text x="273.7" y="85.7">B</text>
<text x="3.7" y="131.1">C</text>
<text x="273.7" y="131.1">C</text>
<text x="3.7" y="176.5">D</text>
<text x="170.5" y="178.3">Cannot openfile</text>
<text x="273.6" y="176.5">D</text>
<text x="170.5" y="180.6">C:\Users\user\Pict</text>
<text x="170.5" y="183">ures\Saved</text>
<text x="170.5" y="185.4">Pictures\espark-co</text>
<text x="170.5" y="187.8">nsulting-group-150</text>
<text x="170.5" y="190.2">x150.jpg.Filedoes</text>
<text x="35.6" y="196.8">1</text>
<text x="104.1" y="196.8">2</text>
<text x="170.5" y="192.5">not exist.</text>
<text x="172.9" y="196.8">3</text>
<text x="241.4" y="196.8">4</text>
</g>
<g font-size="2.2" fill="#000080">
<text x="180.1" y="39.9">U_Relay_Section</text>
<text x="180.1" y="42.3">Relay_Section.SchDoc</text>
<text x="44" y="55.5">U_USB&amp;LDO_Section</text>
<text x="44" y="57.8">USB&amp;LDO_Section.SchDoc</text>
<text x="110.1" y="60.7">U_Isolator_Section</text>
<text x="110.2" y="62.8">Isolator_Section.SchDoc</text>
<text x="44.3" y="80.2">U_Controller_Section</text>
<text x="44.3" y="82.7">Controller_Section.SchDoc</text>
<text x="179.3" y="106.5">U_Connector_Section</text>
<text x="110.2" y="109.4">U_Driver_Section</text>
<text x="110.2" y="111.6">Driver_Section.SchDoc</text>
<text x="179.3" y="108.9">Connector_Section.SchDoc</text>
<text x="44.3" y="131.1">U_Sensor_Section</text>
<text x="44" y="133">Sensor_Section.SchDoc</text>
<text x="189.6" y="179.4">switch-box.PrjPcb</text>
<text x="201.5" y="187.2">1</text>
<text x="242.4" y="190.8">1</text>
<text x="247.5" y="190.8">8</text>
<text x="249.9" y="187.2">1</text>
<text x="248.9" y="193.4">Huzaifa Ali</text>
</g>
<g font-size="2.2" fill="#800000">
<text x="174.3" y="46.6">IN_1</text>
<text x="184.8" y="47.8">IN_1</text>
<text x="217.1" y="46.9">NO_1</text>
<text x="174.1" y="53">IN_4</text>
<text x="174.3" y="48.7">IN_2</text>
<text x="174.3" y="50.9">IN_3</text>
<text x="184.8" y="50">IN_2</text>
<text x="184.8" y="52.1">IN_3</text>
<text x="205.9" y="50.2">NO_2</text>
<text x="206" y="52.4">NO_3</text>
<text x="206.1" y="48">NO_1</text>
<text x="217.1" y="49">NO_2</text>
<text x="217.1" y="51.2">NO_3</text>
<text x="217.1" y="53.3">NO_4</text>
<text x="174.1" y="55.2">IN_5</text>
<text x="174.1" y="57.3">IN_6</text>
<text x="174.1" y="59.5">IN_7</text>
<text x="184.8" y="58.5">IN_6</text>
<text x="184.8" y="56.4">IN_5</text>
<text x="184.8" y="54.2">IN_4</text>
<text x="205.9" y="58.8">NO_6</text>
<text x="205.9" y="56.7">NO_5</text>
<text x="205.9" y="54.5">NO_4</text>
<text x="217.1" y="55.5">NO_5</text>
<text x="217.1" y="57.6">NO_6</text>
<text x="217.1" y="59.7">NO_7</text>
<text x="35.3" y="62.8">USB_DP</text>
<text x="35.3" y="65">USB_DM</text>
<text x="48.9" y="64">USB_DP</text>
<text x="173.8" y="66">IN_10</text>
<text x="174.1" y="61.6">IN_8</text>
<text x="174.1" y="63.8">IN_9</text>
<text x="184.8" y="65">IN_9</text>
<text x="184.8" y="62.8">IN_8</text>
<text x="184.8" y="60.7">IN_7</text>
<text x="205.9" y="61">NO_7</text>
<text x="205.9" y="63.1">NO_8</text>
<text x="205.9" y="65.2">NO_9</text>
<text x="217.1" y="61.9">NO_8</text>
<text x="217.1" y="64">NO_9</text>
<text x="48.9" y="66.2">USB_DM</text>
<text x="104.7" y="68.3">IO_1</text>
<text x="104.7" y="70.5">IO_2</text>
<text x="115.3" y="71.7">IO_2</text>
<text x="115.3" y="69.5">IO_1</text>
<text x="135.1" y="71.4">OUT_2</text>
<text x="135.3" y="69.2">OUT_1</text>
<text x="147.3" y="68.1">OUT_1</text>
<text x="147.3" y="70.3">OUT_2</text>
<text x="174.1" y="71.2">NC_1</text>
<text x="184.8" y="67.1">IN_10</text>
<text x="204.8" y="67.4">NO_10</text>
<text x="216.8" y="66.2">NO_10</text>
<text x="217.1" y="71.4">RET_K1</text>
<text x="104.7" y="72.6">IO_3</text>
<text x="104.7" y="74.7">IO_4</text>
<text x="104.7" y="76.9">IO_5</text>
<text x="115.3" y="73.8">IO_3</text>
<text x="115.3" y="76">IO_4</text>
<text x="135.1" y="75.7">OUT_4</text>
<text x="135.1" y="77.9">OUT_5</text>
<text x="135.2" y="73.6">OUT_3</text>
<text x="147.3" y="72.4">OUT_3</text>
<text x="147.3" y="74.6">OUT_4</text>
<text x="147.3" y="76.7">OUT_5</text>
<text x="174.1" y="73.4">NC_2</text>
<text x="174.1" y="75.5">NC_3</text>
<text x="174.1" y="77.6">NC_4</text>
<text x="184.8" y="74.6">NC_2</text>
<text x="184.8" y="76.7">NC_3</text>
<text x="184.8" y="72.4">NC_1</text>
<text x="203.4" y="74.7">RET_K2</text>
<text x="203.5" y="76.9">RET_K3</text>
<text x="203.6" y="72.6">RET_K1</text>
<text x="217.1" y="73.6">RET_K2</text>
<text x="217.1" y="75.7">RET_K3</text>
<text x="217.1" y="77.9">RET_K4</text>
<text x="104.7" y="83.3">IO_8</text>
<text x="104.7" y="81.2">IO_7</text>
<text x="104.7" y="79">IO_6</text>
<text x="115.3" y="82.4">IO_7</text>
<text x="115.3" y="80.2">IO_6</text>
<text x="115.3" y="78.1">IO_5</text>
<text x="135.1" y="80.1">OUT_6</text>
<text x="135.1" y="82.2">OUT_7</text>
<text x="147.3" y="78.9">OUT_6</text>
<text x="147.3" y="81">OUT_7</text>
<text x="147.3" y="83.1">OUT_8</text>
<text x="174.1" y="79.8">NC_5</text>
<text x="174.1" y="81.9">NC_6</text>
<text x="184.8" y="78.9">NC_4</text>
<text x="184.8" y="83.1">NC_6</text>
<text x="184.8" y="81">NC_5</text>
<text x="203.4" y="83.3">RET_K6</text>
<text x="203.4" y="79">RET_K4</text>
<text x="203.5" y="81.2">RET_K5</text>
<text x="217.1" y="80.1">RET_K5</text>
<text x="217.1" y="82.2">RET_K6</text>
<text x="35.5" y="85">USB_DP</text>
<text x="35.5" y="87.1">USB_DM</text>
<text x="49.1" y="86.2">USB_DP</text>
<text x="49.1" y="88.4">USB_DM</text>
<text x="71.1" y="86.2">SDA</text>
<text x="71.4" y="88.4">SCL</text>
<text x="81.6" y="85">SDA</text>
<text x="81.6" y="87.1">SCL</text>
<text x="104.6" y="87.7">IO_10</text>
<text x="104.7" y="85.5">IO_9</text>
<text x="115.3" y="86.7">IO_9</text>
<text x="115.3" y="84.5">IO_8</text>
<text x="115.3" y="88.8">IO_10</text>
<text x="134" y="88.6">OUT_10</text>
<text x="135.1" y="86.5">OUT_9</text>
<text x="135.1" y="84.4">OUT_8</text>
<text x="147.3" y="85.3">OUT_9</text>
<text x="147.3" y="87.4">OUT_10</text>
<text x="174.1" y="84.1">NC_7</text>
<text x="174.1" y="86.2">NC_8</text>
<text x="174.1" y="88.4">NC_9</text>
<text x="184.8" y="87.4">NC_8</text>
<text x="184.8" y="85.3">NC_7</text>
<text x="184.8" y="89.6">NC_9</text>
<text x="203.4" y="89.9">RET_K9</text>
<text x="203.4" y="87.7">RET_K8</text>
<text x="203.4" y="85.5">RET_K7</text>
<text x="217.1" y="84.4">RET_K7</text>
<text x="217.1" y="86.5">RET_K8</text>
<text x="217.1" y="88.6">RET_K9</text>
<text x="38.5" y="93.1">IO_1</text>
<text x="38.5" y="95.3">IO_2</text>
<text x="49.1" y="94.3">IO_1</text>
<text x="67.7" y="94.1">RET_K2</text>
<text x="67.9" y="91.7">RET_K1</text>
<text x="81.3" y="90.5">RET_K1</text>
<text x="81.3" y="92.9">RET_K2</text>
<text x="81.3" y="95.3">RET_K3</text>
<text x="172.9" y="90.5">NC_10</text>
<text x="184.8" y="91.7">NC_10</text>
<text x="202.3" y="92">RET_K10</text>
<text x="217.1" y="90.8">RET_K10</text>
<text x="38.5" y="97.5">IO_3</text>
<text x="38.5" y="99.6">IO_4</text>
<text x="38.5" y="101.8">IO_5</text>
<text x="49.1" y="100.8">IO_4</text>
<text x="49.1" y="98.6">IO_3</text>
<text x="49.1" y="96.5">IO_2</text>
<text x="67.6" y="98.9">RET_K4</text>
<text x="67.7" y="101.3">RET_K5</text>
<text x="67.8" y="96.5">RET_K3</text>
<text x="81.3" y="97.7">RET_K4</text>
<text x="81.3" y="100.1">RET_K5</text>
<text x="38.5" y="106.1">IO_7</text>
<text x="38.5" y="103.9">IO_6</text>
<text x="49.1" y="105.1">IO_6</text>
<text x="49.1" y="102.9">IO_5</text>
<text x="49.1" y="107.2">IO_7</text>
<text x="67.7" y="106.1">RET_K7</text>
<text x="67.7" y="103.6">RET_K6</text>
<text x="81.3" y="102.4">RET_K6</text>
<text x="81.3" y="104.9">RET_K7</text>
<text x="81.3" y="107.2">RET_K8</text>
<text x="38.4" y="112.5">IO_10</text>
<text x="38.5" y="110.4">IO_9</text>
<text x="38.5" y="108.2">IO_8</text>
<text x="49.1" y="113.7">IO_10</text>
<text x="49.1" y="109.4">IO_8</text>
<text x="49.1" y="111.6">IO_9</text>
<text x="66.6" y="113.2">RET_K10</text>
<text x="67.7" y="110.8">RET_K9</text>
<text x="67.7" y="108.4">RET_K8</text>
<text x="81.3" y="109.6">RET_K9</text>
<text x="81.3" y="112">RET_K10</text>
<text x="173.5" y="113.2">IN_1</text>
<text x="39.3" y="116.5">Data</text>
<text x="49.1" y="117.7">Data</text>
<text x="102.1" y="117.3">OUT_2</text>
<text x="102.1" y="119.4">OUT_3</text>
<text x="102.4" y="115.1">OUT_1</text>
<text x="115.3" y="116.3">OUT_1</text>
<text x="115.3" y="118.5">OUT_2</text>
<text x="135.5" y="118.5">RET_K2</text>
<text x="135.7" y="116.3">RET_K1</text>
<text x="149.2" y="115.1">RET_K1</text>
<text x="149.2" y="117.3">RET_K2</text>
<text x="149.2" y="119.4">RET_K3</text>
<text x="173.4" y="119.7">IN_4</text>
<text x="173.5" y="115.4">IN_2</text>
<text x="173.5" y="117.5">IN_3</text>
<text x="184.1" y="114.4">IN_1</text>
<text x="184.1" y="118.7">IN_3</text>
<text x="184.1" y="116.5">IN_2</text>
<text x="102.1" y="121.5">OUT_4</text>
<text x="102.1" y="123.7">OUT_5</text>
<text x="102.1" y="125.8">OUT_6</text>
<text x="115.3" y="120.6">OUT_3</text>
<text x="115.3" y="124.9">OUT_5</text>
<text x="115.3" y="122.8">OUT_4</text>
<text x="135.5" y="122.8">RET_K4</text>
<text x="135.6" y="124.9">RET_K5</text>
<text x="135.6" y="120.6">RET_K3</text>
<text x="149.2" y="121.5">RET_K4</text>
<text x="149.2" y="123.7">RET_K5</text>
<text x="149.2" y="125.8">RET_K6</text>
<text x="173.4" y="121.8">IN_5</text>
<text x="173.4" y="124">IN_6</text>
<text x="184.1" y="120.8">IN_4</text>
<text x="184.1" y="123">IN_5</text>
<text x="184.1" y="125.1">IN_6</text>
<text x="102.1" y="128">OUT_7</text>
<text x="102.1" y="130.1">OUT_8</text>
<text x="115.3" y="127">OUT_6</text>
<text x="115.3" y="129.2">OUT_7</text>
<text x="115.3" y="131.3">OUT_8</text>
<text x="135.5" y="129.2">RET_K7</text>
<text x="135.5" y="127">RET_K6</text>
<text x="135.6" y="131.3">RET_K8</text>
<text x="149.2" y="128">RET_K7</text>
<text x="149.2" y="130.1">RET_K8</text>
<text x="173.4" y="126.1">IN_7</text>
<text x="173.4" y="128.3">IN_8</text>
<text x="173.4" y="130.4">IN_9</text>
<text x="184.1" y="127.3">IN_7</text>
<text x="184.1" y="129.5">IN_8</text>
<text x="184.1" y="131.6">IN_9</text>
<text x="205.2" y="129.9">NO_2</text>
<text x="205.3" y="127.8">NO_1</text>
<text x="216.3" y="126.6">NO_1</text>
<text x="216.3" y="128.7">NO_2</text>
<text x="216.3" y="130.9">NO_3</text>
<text x="101.7" y="134.4">OUT_10</text>
<text x="102.1" y="132.3">OUT_9</text>
<text x="115.3" y="133.5">OUT_9</text>
<text x="115.3" y="135.6">OUT_10</text>
<text x="134.4" y="135.6">RET_K10</text>
<text x="135.5" y="133.5">RET_K9</text>
<text x="149.2" y="132.3">RET_K9</text>
<text x="149.5" y="134.4">RET_K10</text>
<text x="173.1" y="132.5">IN_10</text>
<text x="184.1" y="133.8">IN_10</text>
<text x="205.2" y="134.2">NO_4</text>
<text x="205.2" y="132.1">NO_3</text>
<text x="205.2" y="136.4">NO_5</text>
<text x="216.3" y="133">NO_4</text>
<text x="216.3" y="135.2">NO_5</text>
<text x="216.3" y="137.3">NO_6</text>
<text x="70.8" y="139.4">SDA</text>
<text x="71.3" y="141.6">SCL</text>
<text x="81.3" y="138.2">SDA</text>
<text x="81.3" y="140.4">SCL</text>
<text x="173.4" y="138.5">NC_1</text>
<text x="173.4" y="140.7">NC_2</text>
<text x="173.4" y="142.8">NC_3</text>
<text x="184.1" y="144">NC_3</text>
<text x="184.1" y="139.7">NC_1</text>
<text x="184.1" y="141.9">NC_2</text>
<text x="205.2" y="140.7">NO_7</text>
<text x="205.2" y="138.5">NO_6</text>
<text x="205.2" y="142.8">NO_8</text>
<text x="216.3" y="139.4">NO_7</text>
<text x="216.3" y="141.6">NO_8</text>
<text x="216.3" y="143.7">NO_9</text>
<text x="173.4" y="144.9">NC_4</text>
<text x="173.4" y="147.1">NC_5</text>
<text x="173.4" y="149.2">NC_6</text>
<text x="184.1" y="146.2">NC_4</text>
<text x="184.1" y="148.3">NC_5</text>
<text x="204.1" y="147.1">NO_10</text>
<text x="205.2" y="144.9">NO_9</text>
<text x="216.1" y="145.9">NO_10</text>
<text x="173.4" y="151.4">NC_7</text>
<text x="173.4" y="153.5">NC_8</text>
<text x="173.4" y="155.7">NC_9</text>
<text x="184.1" y="154.7">NC_8</text>
<text x="184.1" y="152.6">NC_7</text>
<text x="184.1" y="150.4">NC_6</text>
<text x="172.1" y="157.8">NC_10</text>
<text x="184.1" y="156.9">NC_9</text>
<text x="184.1" y="159">NC_10</text>
</g>
</svg>
